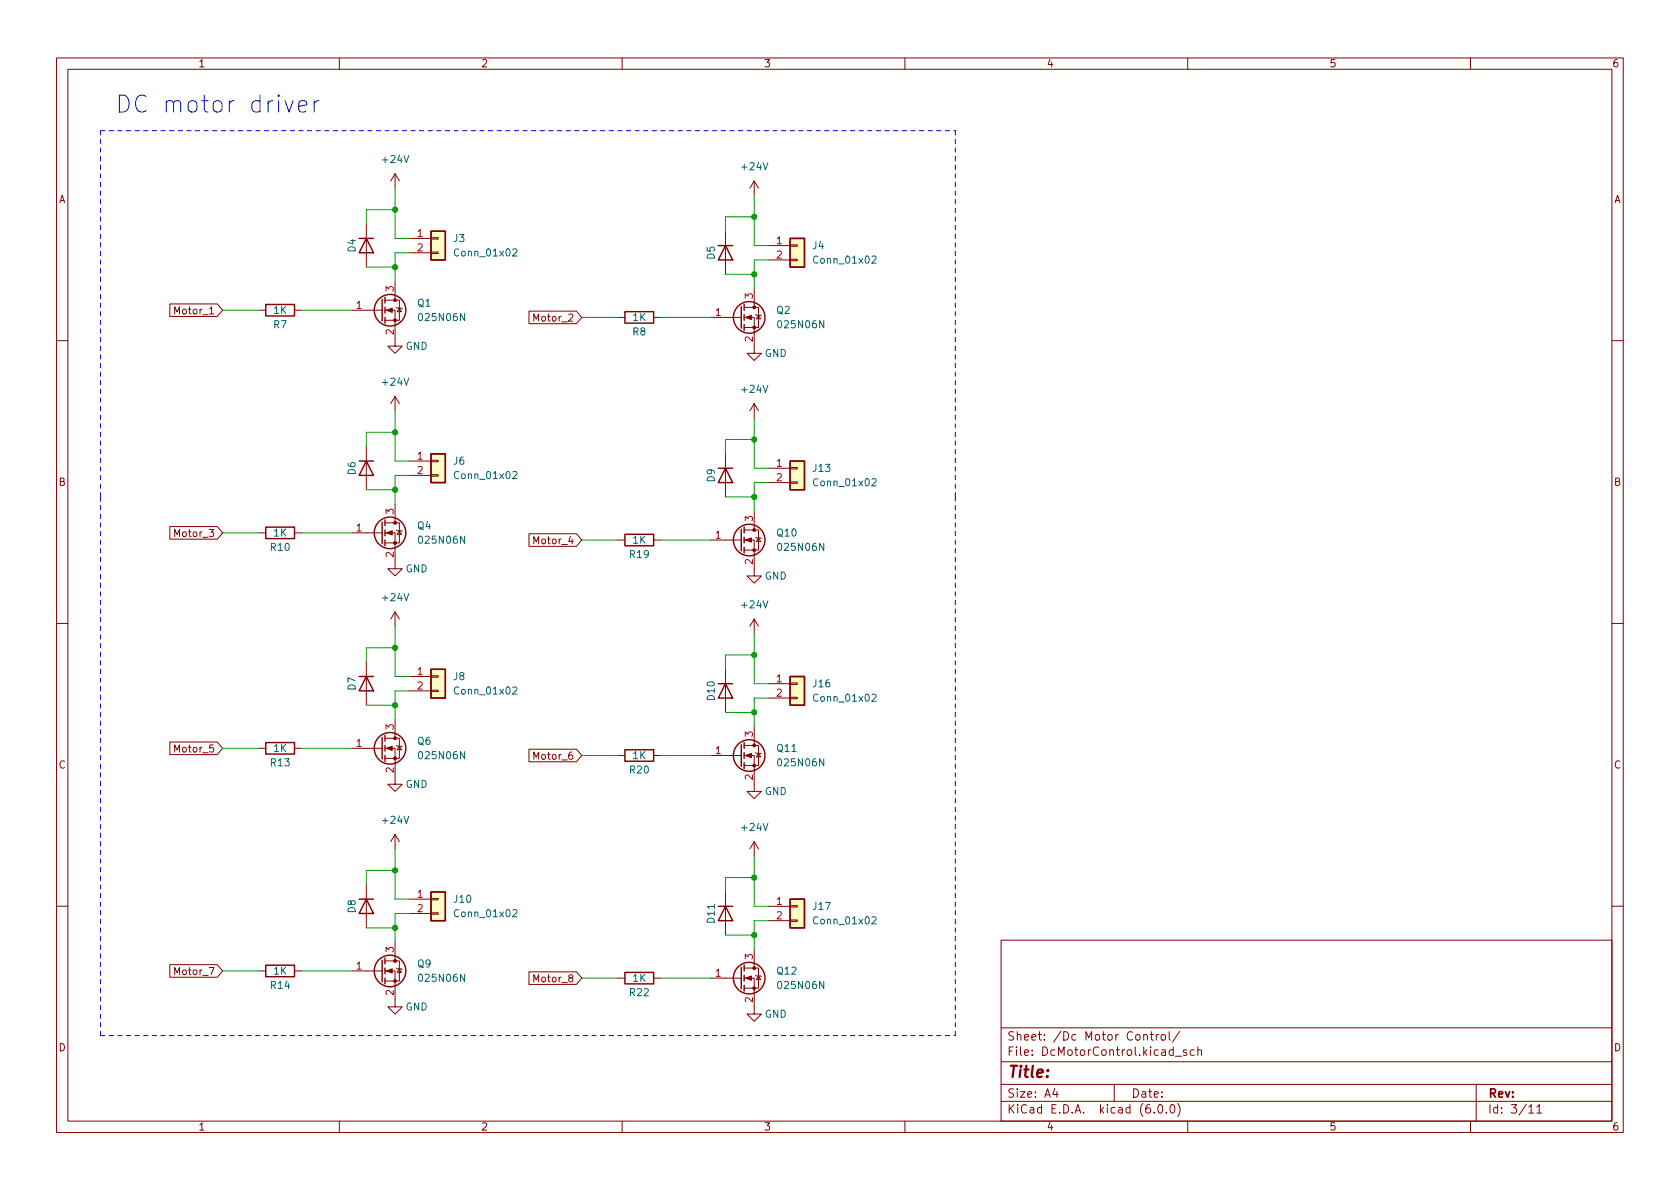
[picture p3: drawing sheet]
<svg xmlns="http://www.w3.org/2000/svg" width="297mm" height="210mm" viewBox="0 0 297 210" stroke-linecap="round" stroke-linejoin="round" font-family="sans-serif">
<g fill="none" stroke="#840000" stroke-width=".18">
<path d="M10 10.2h277v190.1h-277zM12 12.2h273v186.1h-273zM60 10.2v2M110 10.2v2M160 10.2v2M210 10.2v2M260 10.2v2M64.8 39.6v7.6M69.8 30.7l-.7 1.3M69.8 30.7v2.6M69.8 30.7l.8 1.3M133.3 32v2.5"/>
<path d="M133.3 32l-.7 1.3M133.3 32l.8 1.3M30 53.7h8.4l1 1.2-1 1.1h-8.4zM45.7 54.9h1.3M52.1 54.9h1.2M62.2 54.9h5.4M68.1 54.9h1.7v6.3h1.3l-1.3 1.3-1.2-1.3h1.2M68.1 53.1h2.5v3.5h-2.5M69.8 49.8v3.3M70.1 54.4l.1 .1h.8l.1 .1M70.6 54.5l.4 .6h-.8zM72.4 42.2h3.8"/>
<path d="M72.4 44.7h3.8M76.2 44.6h1.3v.2h-1.3zM76.2 42h1.3v.3h-1.3zM93.5 55h8.4l1 1.1-1 1.1h-8.4zM109.2 56.1h1.3M115.6 56.1h1.2M125.7 56.1h5.4M128.3 40.9v7.6M131.6 56.1h1.7v6.4h1.3l-1.3 1.2-1.2-1.2h1.2M131.6 54.4h2.5v3.5h-2.5M133.3 51v3.4M133.6 55.6l.1 .1h.8l.1 .2"/>
<path d="M134.1 55.7l.4 .7h-.8zM135.9 43.4h3.8M135.9 46h3.8M139.7 45.8h1.3v.3h-1.3zM139.7 43.3h1.3v.3h-1.3zM10 60.2h2M64.8 79v7.6M69.8 70.1v2.5M69.8 70.1l-.7 1.3M69.8 70.1l.8 1.3M133.3 71.4v2.5M133.3 71.4l-.7 1.2"/>
<path d="M133.3 71.4l.8 1.2M285 60.2h2M30 93.1h8.4l1 1.1-1 1.1h-8.4zM45.7 94.2h1.3M52.1 94.2h1.2M62.2 94.2h5.4M68.1 94.2h1.7v6.4h1.3l-1.3 1.2-1.2-1.2h1.2M68.1 92.5h2.5v3.5h-2.5M69.8 89.1v3.4M70.1 93.7l.1 .1h.8l.1 .2M70.6 93.8l.4 .7h-.8zM72.4 81.5h3.8"/>
<path d="M72.4 84.1h3.8M76.2 83.9h1.3v.3h-1.3zM76.2 81.4h1.3v.3h-1.3zM93.5 94.4h8.4l1 1.1-1 1.1h-8.4zM109.2 95.5h1.3M115.6 95.5h1.2M125.7 95.5h5.4M128.3 80.3v7.6M131.6 95.5h1.7v6.3h1.3l-1.3 1.3-1.2-1.3h1.2M131.6 93.7h2.5v3.6h-2.5M133.3 90.4v3.3M133.6 95l.1 .1h.8l.1 .1"/>
<path d="M134.1 95.1l.4 .7h-.8zM135.9 82.8h3.8M135.9 85.3h3.8M139.7 85.2h1.3v.3h-1.3zM139.7 82.7h1.3v.2h-1.3zM10 110.2h2M64.8 117.1v7.6M69.8 108.2v2.5M69.8 108.2l-.7 1.3M69.8 108.2l.8 1.3M72.4 119.6h3.8M76.2 119.5h1.3v.3h-1.3z"/>
<path d="M128.3 118.4v7.6M133.3 109.5v2.5M133.3 109.5l-.7 1.2M133.3 109.5l.8 1.2M285 110.2h2M30 131.2h8.4l1 1.1-1 1.1h-8.4zM45.7 132.3h1.3M52.1 132.3h1.2M62.2 132.3h5.4M68.1 132.3h1.7v6.4h1.3l-1.3 1.2-1.2-1.2h1.2M68.1 130.6h2.5v3.5h-2.5M69.8 127.2v3.4"/>
<path d="M70.1 131.8l.1 .1h.8l.1 .2M70.6 131.9l.4 .7h-.8zM72.4 122.2h3.8M76.2 122h1.3v.3h-1.3zM93.5 132.5h8.4l1 1.1-1 1.1h-8.4zM109.2 133.6h1.3M115.6 133.6h1.2M125.7 133.6h5.4M131.6 133.6h1.7v6.3h1.3l-1.3 1.3-1.2-1.3h1.2M131.6 131.8h2.5v3.6h-2.5M133.3 128.5v3.3M133.6 133.1l.1 .1h.8l.1 .1"/>
<path d="M134.1 133.2l.4 .7h-.8zM135.9 120.9h3.8M135.9 123.4h3.8M139.7 123.3h1.3v.3h-1.3zM139.7 120.8h1.3v.2h-1.3zM64.8 156.5v7.6M69.8 147.6v2.5M69.8 147.6l-.7 1.2M69.8 147.6l.8 1.2M72.4 159h3.8M76.2 158.9h1.3v.2h-1.3zM128.3 157.7v7.6"/>
<path d="M133.3 148.8v2.6M133.3 148.8l-.7 1.3M133.3 148.8l.8 1.3M10 160.2h2M30 170.6h8.4l1 1.1-1 1.1h-8.4zM45.7 171.7h1.3M52.1 171.7h1.2M62.2 171.7h5.4M68.1 171.7h1.7v6.3h1.3l-1.3 1.3-1.2-1.3h1.2M68.1 169.9h2.5v3.6h-2.5M69.8 166.6v3.3M70.1 171.2l.1 .1h.8l.1 .1"/>
<path d="M70.6 171.3l.4 .7h-.8zM72.4 161.5h3.8M76.2 161.4h1.3v.3h-1.3zM93.5 171.9h8.4l1 1.1-1 1.1h-8.4zM109.2 173h1.3M115.6 173h1.2M125.7 173h5.4M131.6 173h1.7v6.3h1.3l-1.3 1.3-1.2-1.3h1.2M131.6 171.2h2.5v3.5h-2.5M133.3 167.9v3.3M133.6 172.5l.1 .1h.8l.1 .1M134.1 172.6l.4 .6h-.8z"/>
<path d="M135.9 160.3h3.8M135.9 162.8h3.8M139.7 162.7h1.3v.2h-1.3zM139.7 160.1h1.3v.3h-1.3zM177 166.3h108v32h-108zM285 160.2h2M60 198.3v2M110 198.3v2M160 198.3v2M177 194.8h108M177 191.8h108M177 187.8h108"/>
<path d="M177 181.8h108M186.5 192.5l-.4 1h1M186.9 193v1M197 191.8v3M202.2 183.1l.2-.2 .4 .1 .1 .9M203.4 182.9h.5M203.6 182.4v1.3l.3 .2M204.1 196.7v.1M204.4 182.9v1M204.9 182.9l-.3 .1-.2 .2M204.9 195.4l.2-.1a.81 .81 0 0 1 .6 .7 .81 .81 0 0 1-.3 .8h-.2a.81 .81 0 0 1-.6-.6 .81 .81 0 0 1 .3-.8zM205.4 183.1l.2-.2 .4 .2 .1 .5-.2 .3h-.3l-.2-.1z"/>
<path d="M206.2 196.7v.1M206.7 182.4v1.3l.2 .2M207.1 195.4l.1-.1a.81 .81 0 0 1 .6 .7 .81 .81 0 0 1-.3 .8h-.1a.81 .81 0 0 1-.6-.6 .81 .81 0 0 1 .3-.8zM207.8 186.8h1.1M208.2 195.1a1.72 1.72 0 0 1 0 2.3M208.6 182.4l-1.3 1.9M209.8 185.7l-.4-.1-.2 .2 .1 .3 .5 .1v.4h-.6M210 198.3v2M211.1 185.7l-.4-.1-.3 .3v.4l.2 .3h.5M211.8 185.8l.2-.2 .4 .1v.9M211.8 185.1v1.5M260 198.3v2"/>
<path d="M261 191.8v6.5M270.3 195.8l.4-.5v1.5M270.3 196.8h.9M271.7 195.8l.5-.5v1.5M271.7 196.8h.9"/>
</g>
<g fill="none" stroke="#840000" stroke-width=".25">
<path d="M47 53.8h5.1v2.1h-5.1zM63.5 42.2h2.5M64.8 42.2l1.2 2.5h-2.5zM67.6 53v3.8M68.1 52.6v1M68.1 54.4v1M68.1 56.1v1M76.2 40.9h2.5v5.1h-2.5zM110.5 55.1h5.1v2h-5.1zM127 43.4h2.5M128.3 43.4l1.2 2.6h-2.5zM131.1 54.2v3.8"/>
<path d="M131.6 53.8v1.1M131.6 55.6v1M131.6 57.4v1M139.7 42.2h2.5v5h-2.5zM47 93.2h5.1v2h-5.1zM63.5 81.5h2.5M64.8 81.5l1.2 2.6h-2.5zM67.6 92.3v3.8M68.1 91.9v1.1M68.1 93.7v1M68.1 95.5v1M76.2 80.3h2.5v5h-2.5z"/>
<path d="M110.5 94.5h5.1v2h-5.1zM127 82.8h2.5M128.3 82.8l1.2 2.5h-2.5zM131.1 93.6v3.8M131.6 93.2v1M131.6 95v1M131.6 96.8v1M139.7 81.5h2.5v5.1h-2.5zM63.5 119.6h2.5M64.8 119.6l1.2 2.6h-2.5zM76.2 118.4h2.5v5h-2.5zM139.7 119.6h2.5v5.1h-2.5z"/>
<path d="M47 131.3h5.1v2h-5.1zM67.6 130.4v3.8M68.1 130v1.1M68.1 131.8v1M68.1 133.6v1M110.5 132.6h5.1v2h-5.1zM127 120.9h2.5M128.3 120.9l1.2 2.5h-2.5zM131.1 131.7v3.8M131.6 131.3v1M131.6 133.1v1M131.6 134.9v1"/>
<path d="M63.5 159h2.5M64.8 159l1.2 2.5h-2.5zM76.2 157.7h2.5v5.1h-2.5zM139.7 159h2.5v5.1h-2.5zM47 170.7h5.1v2h-5.1zM67.6 169.8v3.8M68.1 169.4v1M68.1 171.2v1M68.1 173v1M110.5 172h5.1v2h-5.1zM127 160.3h2.5M128.3 160.3l1.2 2.5h-2.5z"/>
<path d="M131.1 171.1v3.8M131.6 170.7v1M131.6 172.5v1M131.6 174.2v1.1"/>
<circle cx="69" cy="54.9" r="2.79"/>
<circle cx="132.5" cy="56.1" r="2.79"/>
<circle cx="69" cy="94.2" r="2.79"/>
<circle cx="132.5" cy="95.5" r="2.79"/>
<circle cx="69" cy="132.3" r="2.79"/>
<circle cx="132.5" cy="133.6" r="2.79"/>
<circle cx="69" cy="171.7" r="2.79"/>
<circle cx="132.5" cy="173" r="2.79"/>
</g>
<g fill="#ffffc2" stroke="#ffffc2" stroke-width=".18">
<path d="M76.2 80.3h2.5v5h-2.5z"/>
<path d="M139.7 159h2.5v5.1h-2.5z"/>
<path d="M139.7 119.6h2.5v5.1h-2.5z"/>
<path d="M139.7 42.2h2.5v5h-2.5z"/>
<path d="M139.7 81.5h2.5v5.1h-2.5z"/>
<path d="M76.2 118.4h2.5v5h-2.5z"/>
<path d="M76.2 157.7h2.5v5.1h-2.5z"/>
<path d="M76.2 40.9h2.5v5.1h-2.5z"/>
</g>
<path d="M90.7 44.1l.5-.1 .2 .4-.8 .9h.8M154.2 45.4l.5-.1 .2 .3-.8 .9h.8M90.7 83.5l.5-.1 .2 .3-.8 .9h.8M154.2 84.8l.5-.2 .2 .4-.8 .9h.8M90.7 121.6l.5-.1 .2 .3-.8 .9h.8M154.2 122.9l.5-.2 .2 .4-.8 .9h.8M90.7 161l.5-.2 .2 .4-.8 .9h.8M154.2 162.2l.5-.1 .2 .4-.8 .9h.8" fill="none" stroke="#006464" stroke-width=".18"/>
<g fill="#840000" stroke="#840000" stroke-width=".18">
<path d="M131.8 133.6l1-.4v.8z"/>
<path d="M131.8 95.5l1-.4v.8z"/>
<path d="M131.8 56.1l1-.4v.8z"/>
<path d="M68.3 171.7l1-.4v.8z"/>
<path d="M68.3 54.9l1-.4v.7z"/>
<path d="M131.8 173l1-.4v.7z"/>
<path d="M68.3 132.3l1-.4v.8z"/>
<path d="M68.3 94.2l1-.4v.8z"/>
<circle cx="133.3" cy="135.4" r=".25"/>
<circle cx="133.3" cy="131.8" r=".25"/>
<circle cx="133.3" cy="97.3" r=".25"/>
<circle cx="133.3" cy="93.7" r=".25"/>
<circle cx="133.3" cy="57.9" r=".25"/>
<circle cx="133.3" cy="54.4" r=".25"/>
<circle cx="69.8" cy="173.5" r=".25"/>
<circle cx="69.8" cy="169.9" r=".25"/>
<circle cx="69.8" cy="56.6" r=".25"/>
<circle cx="69.8" cy="53.1" r=".25"/>
<circle cx="133.3" cy="174.7" r=".25"/>
<circle cx="133.3" cy="171.2" r=".25"/>
<circle cx="69.8" cy="134.1" r=".25"/>
<circle cx="69.8" cy="130.6" r=".25"/>
<circle cx="69.8" cy="96" r=".25"/>
<circle cx="69.8" cy="92.5" r=".25"/>
</g>
<path d="M50.4 17.8l.7 2 .7-2M52.8 18.8l1.5-.3-.2-.5-.3-.2h-.5l-.3 .2-.2 .2v1.2l.2 .3 .3 .1h.5l.3-.1M55.5 17.8v2M56.4 17.8a.77 .77 0 0 0-.9 .6" fill="none" stroke="#0000c2" stroke-width=".18"/>
<path d="M17.8 23.1v64.8M17.8 23.1h151.1M168.9 23.1v64.8M17.8 87.9v95.2M17.8 183.1h151.1M168.9 183.1v-95.2" fill="none" stroke="#0000c2" stroke-width=".18" stroke-dasharray=".8 .8"/>
<g fill="none" stroke="#009600" stroke-width=".18">
<path d="M69.8 33.3v8.9h2.6M69.8 37.1h-5v2.5M133.3 34.5v8.9h2.6M133.3 38.3h-5v2.6M39.4 54.9h6.3M53.3 54.9h8.9M64.8 47.2h5M72.4 44.7h-2.6v5.1M102.9 56.1h6.3M116.8 56.1h8.9M128.3 48.5h5M135.9 46h-2.6v5"/>
<path d="M69.8 76.4h-5v2.6M69.8 72.6v8.9h2.6M133.3 73.9v8.9h2.6M133.3 77.7h-5v2.6M39.4 94.2h6.3M53.3 94.2h8.9M64.8 86.6h5M72.4 84.1h-2.6v5M102.9 95.5h6.3M116.8 95.5h8.9M128.3 87.9h5M135.9 85.3h-2.6v5.1"/>
<path d="M69.8 114.5h-5v2.6M69.8 110.7v8.9h2.6M133.3 112v8.9h2.6M133.3 115.8h-5v2.6M39.4 132.3h6.3M53.3 132.3h8.9M64.8 124.7h5M72.4 122.2h-2.6v5M102.9 133.6h6.3M116.8 133.6h8.9M128.3 126h5M135.9 123.4h-2.6v5.1"/>
<path d="M69.8 153.9h-5v2.6M69.8 150.1v8.9h2.6M133.3 151.4v8.9h2.6M133.3 155.2h-5v2.5M39.4 171.7h6.3M53.3 171.7h8.9M64.8 164.1h5M72.4 161.5h-2.6v5.1M102.9 173h6.3M116.8 173h8.9M128.3 165.3h5M135.9 162.8h-2.6v5.1"/>
</g>
<g fill="#009600" stroke="#009600" stroke-width=".18">
<circle cx="133.3" cy="155.2" r=".46"/>
<circle cx="133.3" cy="126" r=".46"/>
<circle cx="133.3" cy="115.8" r=".46"/>
<circle cx="69.8" cy="76.4" r=".46"/>
<circle cx="69.8" cy="37.1" r=".46"/>
<circle cx="69.8" cy="47.2" r=".46"/>
<circle cx="69.8" cy="86.6" r=".46"/>
<circle cx="69.8" cy="153.9" r=".46"/>
<circle cx="69.8" cy="164.1" r=".46"/>
<circle cx="69.8" cy="114.5" r=".46"/>
<circle cx="133.3" cy="87.9" r=".46"/>
<circle cx="133.3" cy="48.5" r=".46"/>
<circle cx="133.3" cy="38.3" r=".46"/>
<circle cx="133.3" cy="77.7" r=".46"/>
<circle cx="133.3" cy="165.3" r=".46"/>
<circle cx="69.8" cy="124.7" r=".46"/>
</g>
<text font-size="4.2" fill="#0000c2" x="20.3" y="20">DC motor driver</text>
<text font-size="2.8" fill="#840000" x="178" y="190.6">Title:</text>
<g font-size="2.1" fill="#840000">
<text x="178" y="184">Sheet: /Dc Motor Control/</text>
<text x="178" y="186.7">File: DcMotorControl.kicad_sch</text>
<text x="178" y="196.9">KiCad E.D.A. kicad (6.0.0)</text>
<text x="178" y="194.1">Size: A4</text>
<text x="200" y="194.1">Date:</text>
<text x="263" y="194.1">Rev:</text>
<text x="263" y="196.9">Id: 3/11</text>
</g>
<g font-size="1.8" fill="#840000">
<text x="35" y="11.9">1</text>
<text x="85" y="11.9">2</text>
<text x="135" y="11.9">3</text>
<text x="185" y="11.9">4</text>
<text x="235" y="11.9">5</text>
<text x="285" y="11.9">6</text>
<text x="10.3" y="35.9">A</text>
<text x="285.3" y="35.9">A</text>
<text x="31.2" y="55.6">Motor_1</text>
<text x="94.7" y="56.9">Motor_2</text>
<text x="10.3" y="85.9">B</text>
<text x="285.3" y="85.9">B</text>
<text x="31.2" y="95">Motor_3</text>
<text x="94.7" y="96.2">Motor_4</text>
<text x="10.3" y="135.9">C</text>
<text x="31.2" y="133.1">Motor_5</text>
<text x="94.7" y="134.3">Motor_6</text>
<text x="285.3" y="135.9">C</text>
<text x="31.2" y="172.4">Motor_7</text>
<text x="94.7" y="173.7">Motor_8</text>
<text x="10.3" y="185.9">D</text>
<text x="285.3" y="185.9">D</text>
<text x="35" y="199.9">1</text>
<text x="85" y="199.9">2</text>
<text x="135" y="199.9">3</text>
<text x="185" y="199.9">4</text>
<text x="235" y="199.9">5</text>
<text x="285" y="199.9">6</text>
</g>
<g font-size="1.8" fill="#006464">
<text x="67.8" y="28.8">+24V</text>
<text x="131.3" y="30.1">+24V</text>
<text x="62.9" y="44.6" transform="rotate(-90 62.9 44.6)">D4</text>
<text x="80.2" y="42.8">J3</text>
<text x="80.7" y="45.3">Conn_01x02</text>
<text x="126.4" y="45.8" transform="rotate(-90 126.4 45.8)">D5</text>
<text x="143.7" y="44.1">J4</text>
<text x="144.2" y="46.6">Conn_01x02</text>
<text x="48.4" y="58">R7</text>
<text x="48.4" y="55.5">1K</text>
<text x="73.8" y="54.2">Q1</text>
<text x="74.4" y="56.8">025N06N</text>
<text x="111.9" y="59.3">R8</text>
<text x="111.9" y="56.8">1K</text>
<text x="137.3" y="55.5">Q2</text>
<text x="137.9" y="58">025N06N</text>
<text x="71.7" y="61.8">GND</text>
<text x="135.2" y="63.1">GND</text>
<text x="67.8" y="68.2">+24V</text>
<text x="131.3" y="69.5">+24V</text>
<text x="62.9" y="83.9" transform="rotate(-90 62.9 83.9)">D6</text>
<text x="80.2" y="82.2">J6</text>
<text x="143.8" y="83.4">J13</text>
<text x="80.7" y="84.7">Conn_01x02</text>
<text x="126.4" y="85.2" transform="rotate(-90 126.4 85.2)">D9</text>
<text x="144.2" y="86">Conn_01x02</text>
<text x="48.4" y="94.9">1K</text>
<text x="73.8" y="93.6">Q4</text>
<text x="137.4" y="94.9">Q10</text>
<text x="47.9" y="97.4">R10</text>
<text x="71.7" y="101.2">GND</text>
<text x="74.4" y="96.1">025N06N</text>
<text x="111.4" y="98.7">R19</text>
<text x="111.9" y="96.1">1K</text>
<text x="137.9" y="97.4">025N06N</text>
<text x="67.8" y="106.3">+24V</text>
<text x="131.3" y="107.6">+24V</text>
<text x="135.2" y="102.5">GND</text>
<text x="62.9" y="122" transform="rotate(-90 62.9 122)">D7</text>
<text x="80.2" y="120.3">J8</text>
<text x="80.7" y="122.8">Conn_01x02</text>
<text x="126.4" y="123.8" transform="rotate(-90 126.4 123.8)">D10</text>
<text x="143.8" y="121.5">J16</text>
<text x="144.2" y="124.1">Conn_01x02</text>
<text x="73.8" y="131.7">Q6</text>
<text x="47.9" y="135.5">R13</text>
<text x="48.4" y="133">1K</text>
<text x="74.4" y="134.2">025N06N</text>
<text x="111.4" y="136.8">R20</text>
<text x="111.9" y="134.2">1K</text>
<text x="137.4" y="133">Q11</text>
<text x="137.9" y="135.5">025N06N</text>
<text x="71.7" y="139.3">GND</text>
<text x="135.2" y="140.6">GND</text>
<text x="67.8" y="145.7">+24V</text>
<text x="131.3" y="146.9">+24V</text>
<text x="62.9" y="161.4" transform="rotate(-90 62.9 161.4)">D8</text>
<text x="80.3" y="159.6">J10</text>
<text x="143.8" y="160.9">J17</text>
<text x="80.7" y="162.2">Conn_01x02</text>
<text x="126.4" y="163.2" transform="rotate(-90 126.4 163.2)">D11</text>
<text x="144.2" y="163.4">Conn_01x02</text>
<text x="48.4" y="172.3">1K</text>
<text x="73.8" y="171.1">Q9</text>
<text x="74.4" y="173.6">025N06N</text>
<text x="111.9" y="173.6">1K</text>
<text x="137.4" y="172.3">Q12</text>
<text x="47.9" y="174.9">R14</text>
<text x="71.7" y="178.7">GND</text>
<text x="111.4" y="176.1">R22</text>
<text x="135.2" y="180">GND</text>
<text x="137.9" y="174.9">025N06N</text>
</g>
<g font-size="1.8" fill="#a90000">
<text x="73.8" y="41.9">1</text>
<text x="73.8" y="44.4">2</text>
<text x="137.3" y="43.2">1</text>
<text x="137.3" y="45.7">2</text>
<text x="69.6" y="51.5" transform="rotate(-90 69.6 51.5)">3</text>
<text x="133.1" y="52.8" transform="rotate(-90 133.1 52.8)">3</text>
<text x="63" y="54.6">1</text>
<text x="69.6" y="59.2" transform="rotate(-90 69.6 59.2)">2</text>
<text x="126.5" y="55.9">1</text>
<text x="133.1" y="60.4" transform="rotate(-90 133.1 60.4)">2</text>
<text x="73.8" y="81.3">1</text>
<text x="73.8" y="83.8">2</text>
<text x="137.3" y="82.5">1</text>
<text x="137.3" y="85.1">2</text>
<text x="63" y="94">1</text>
<text x="69.6" y="90.9" transform="rotate(-90 69.6 90.9)">3</text>
<text x="126.5" y="95.2">1</text>
<text x="133.1" y="92.2" transform="rotate(-90 133.1 92.2)">3</text>
<text x="69.6" y="98.5" transform="rotate(-90 69.6 98.5)">2</text>
<text x="133.1" y="99.8" transform="rotate(-90 133.1 99.8)">2</text>
<text x="73.8" y="119.4">1</text>
<text x="73.8" y="121.9">2</text>
<text x="137.3" y="120.6">1</text>
<text x="137.3" y="123.2">2</text>
<text x="69.6" y="129" transform="rotate(-90 69.6 129)">3</text>
<text x="133.1" y="130.3" transform="rotate(-90 133.1 130.3)">3</text>
<text x="63" y="132.1">1</text>
<text x="69.6" y="136.6" transform="rotate(-90 69.6 136.6)">2</text>
<text x="126.5" y="133.3">1</text>
<text x="133.1" y="137.9" transform="rotate(-90 133.1 137.9)">2</text>
<text x="73.8" y="158.7">1</text>
<text x="73.8" y="161.3">2</text>
<text x="137.3" y="160">1</text>
<text x="137.3" y="162.6">2</text>
<text x="63" y="171.4">1</text>
<text x="69.6" y="168.4" transform="rotate(-90 69.6 168.4)">3</text>
<text x="126.5" y="172.7">1</text>
<text x="133.1" y="169.7" transform="rotate(-90 133.1 169.7)">3</text>
<text x="69.6" y="176" transform="rotate(-90 69.6 176)">2</text>
<text x="133.1" y="177.3" transform="rotate(-90 133.1 177.3)">2</text>
</g>
</svg>
